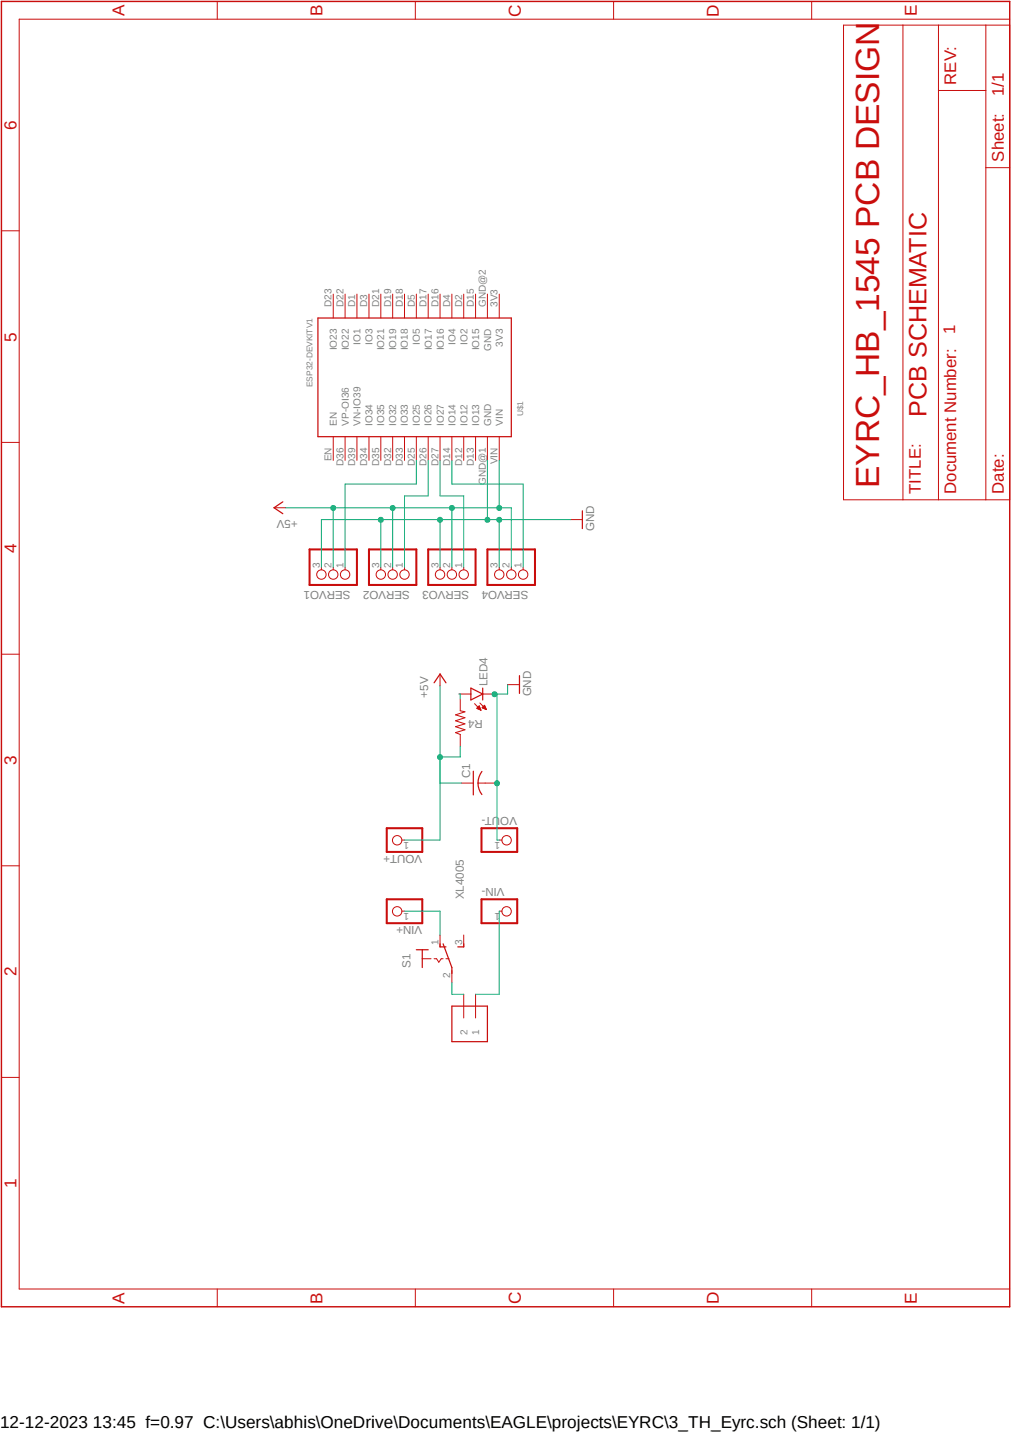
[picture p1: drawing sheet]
<svg xmlns="http://www.w3.org/2000/svg" width="210mm" height="297mm" viewBox="0 0 210 297" stroke-linecap="round" stroke-linejoin="round" font-family="sans-serif">
<path d="M0 0l209.9 271.4M209.9 0l-209.9 271.4" fill="none" stroke="#fff" stroke-width=".21"/>
<g fill="none" stroke="#c90d0c" stroke-width=".25">
<path d="M65.9 65.9h40.1v24.6h-40.1zM58.6 104l-1.8 1.2 1.8 1.3M120.7 105.9v3.7M90 141.5l1.2-1.8 1.3 1.8M97.6 142.6l2.5 1.2-2.5 1.3zM98.1 159.9v4.9M99.9 159.9a4 4 0 0 0 0 4.8M100.1 142.6v2.5M107.7 140v3.7M86.3 196.8h2.5M87.5 196.8v3.7M91.2 195.6v.7h1.3"/>
<path d="M91.9 195.6l1.8 4.9v1.3M96.1 195.6v.7h-1.2M93.7 208.5h7.3v7.4h-7.3z"/>
</g>
<g fill="none" stroke="#c90d0c" stroke-width=".21">
<path d="M45 .3v3.7M86.1 .3v3.7M127.2 .3v3.7M168.3 .3v3.7M174.9 5.2h34.4v98.4h-34.4zM187.2 5.2v98.4M194.6 5.2v98.4M194.6 18.8h9.8M204.4 5.2v98.4M209.3 4h-205.3v263.2h205.3M204.4 34.8h4.9M.3 47.8h3.7"/>
<path d="M69.1 61v4.9M71.5 61v4.9M74 61v4.9M76.5 61v4.9M79 61v4.9M81.4 61v4.9M83.9 61v4.9M86.3 61v4.9M88.8 61v4.9M91.2 61v4.9M93.7 61v4.9M96.1 61v4.9"/>
<path d="M98.6 61v4.9M101 61v4.9M103.5 61v4.9M.3 91.7h3.7M69.1 90.5v4.9M71.5 90.5v4.9M74 90.5v4.9M76.5 90.5v4.9M79 90.5v4.9M81.4 90.5v4.9M83.9 90.5v4.9M86.3 90.5v4.9"/>
<path d="M88.8 90.5v4.9M91.2 90.5v4.9M93.7 90.5v4.9M96.1 90.5v4.9M98.6 90.5v4.9M101 90.5v4.9M103.5 90.5v4.9M56.8 105.2h2.5M66.6 117.6v.5M69.1 117.6v.5M71.5 117.6v.5M79 117.6v.5"/>
<path d="M81.4 117.6v.5M83.9 117.6v.5M91.2 117.6v.5M93.7 117.6v.5M96.1 117.6v.5M103.5 117.6v.5M106 117.6v.5M108.5 117.6v.5M118.3 107.7h2.4M.3 135.6h3.7M91.2 139.7v2.5M95.2 143.8h2.4"/>
<path d="M95.4 144.9v2.4l1 .2-2 .7 2 .6-2 .6 2 .6-2 .6 2 .7-2 .5 1 .4v2.5M98.4 145.8l1.3 1.4M98.8 146.8l.6-.5 .3 .9zM98.9 146.7v.2M99 146.6v.3M99.1 146.6v.3M99.2 146.5v.4M99.3 146.4v.6M99.4 146.3v.7M99.4 146.6v.5M99.5 145.7l1.3 1.4M99.5 146.7v.4"/>
<path d="M99.6 146.9v.3M99.7 147.2h.1M100 146.6v.1M100.1 143.8h2.4M100.1 146.5v.3M100.2 146.4v.4M100.3 146.4v.4M100.4 146.3v.6M100.5 146.2l.3 .9-.9-.4zM100.5 146.2v.7M100.5 146.4v.5M100.6 146.6v.4"/>
<path d="M100.7 146.8v.2M100.8 147h.1M105.2 141.9h2.5M.3 179.5h3.7M83.3 174.1h.6M95.7 162.3h2.4M99.1 162.3h3.9M103.5 174.1h.6M83.3 188.8h.6M87.5 198.7h1.9M90 198.7h.5l.5 .7 .5-.7h.4M91.2 193.8v2.5"/>
<path d="M92.5 198.7h.6M96.1 193.8v2.5M103.5 188.8h.6M93.7 201.2v2.4M96.1 206.1v4.9M98.6 206.1v4.9M.3 223.3h3.7M45 267.2v3.6M86.1 267.2v3.6M127.2 267.2v3.6M168.3 267.2v3.6"/>
<circle cx="66.6" cy="119.1" r=".98"/>
<circle cx="69.1" cy="119.1" r=".98"/>
<circle cx="71.5" cy="119.1" r=".98"/>
<circle cx="78.9" cy="119.1" r=".98"/>
<circle cx="81.4" cy="119.1" r=".98"/>
<circle cx="83.9" cy="119.1" r=".98"/>
<circle cx="91.2" cy="119.1" r=".98"/>
<circle cx="93.7" cy="119.1" r=".98"/>
<circle cx="96.1" cy="119.1" r=".98"/>
<circle cx="103.5" cy="119.1" r=".98"/>
<circle cx="106" cy="119.1" r=".98"/>
<circle cx="108.5" cy="119.1" r=".98"/>
<circle cx="82.3" cy="174.2" r=".98"/>
<circle cx="105" cy="174.2" r=".98"/>
<circle cx="82.3" cy="188.9" r=".98"/>
<circle cx="105" cy="188.9" r=".98"/>
</g>
<path d="M64.2 113.9h9.8v7.3h-9.8zM76.5 113.9h9.8v7.3h-9.8zM88.8 113.9h9.8v7.3h-9.8zM101 113.9h9.9v7.3h-9.9zM80.2 171.7h7.3v4.9h-7.3zM99.8 171.7h7.4v4.9h-7.4zM80.2 186.4h7.3v4.9h-7.3zM99.8 186.4h7.4v4.9h-7.4z" fill="none" stroke="#c90d0c" stroke-width=".42"/>
<path d="M.3 .3h209v270.5h-209z" fill="none" stroke="#c90d0c" stroke-width=".3"/>
<path d="M86.3 95.4v4.9h-14.8v17.3M88.8 95.4v7.4h-4.9v14.8M91.2 95.4v7.4h4.9v14.8M93.7 95.4v4.9h14.8v17.3M103.5 107.7v9.9M118.3 107.7h-51.7v9.9" fill="none" stroke="#0dab76" stroke-width=".21"/>
<circle cx="103.5" cy="107.7" r=".51" fill="#0dab76"/>
<g fill="none" stroke="#0dab76" stroke-width=".21">
<path d="M91.2 107.7v9.9"/>
<circle cx="103.5" cy="107.7" r=".51"/>
</g>
<circle cx="91.2" cy="107.7" r=".51" fill="#0dab76"/>
<g fill="none" stroke="#0dab76" stroke-width=".21">
<path d="M79 107.7v9.9"/>
<circle cx="91.2" cy="107.7" r=".51"/>
</g>
<circle cx="78.9" cy="107.7" r=".51" fill="#0dab76"/>
<g fill="none" stroke="#0dab76" stroke-width=".21">
<path d="M101 95.4v12.3"/>
<circle cx="78.9" cy="107.7" r=".51"/>
</g>
<circle cx="101" cy="107.7" r=".51" fill="#0dab76"/>
<g fill="none" stroke="#0dab76" stroke-width=".21">
<path d="M103 143.8v30.3h.5M105.2 141.9v1.9h-2.7"/>
<circle cx="101" cy="107.7" r=".51"/>
</g>
<circle cx="103" cy="162.3" r=".51" fill="#0dab76"/>
<circle cx="103" cy="162.3" r=".51" fill="none" stroke="#0dab76" stroke-width=".21"/>
<circle cx="102.5" cy="143.9" r=".51" fill="#0dab76"/>
<g fill="none" stroke="#0dab76" stroke-width=".21">
<path d="M91.2 142.2v14.7h4.2v-2.2"/>
<circle cx="102.5" cy="143.9" r=".51"/>
</g>
<circle cx="91.2" cy="156.9" r=".51" fill="#0dab76"/>
<g fill="none" stroke="#0dab76" stroke-width=".21">
<path d="M59.3 105.2h46.7v12.4M93.7 105.2v12.4M91.2 156.9v17.2h-7.3M91.2 162.3h4.5"/>
<circle cx="91.2" cy="156.9" r=".51"/>
</g>
<circle cx="93.7" cy="105.3" r=".51" fill="#0dab76"/>
<g fill="none" stroke="#0dab76" stroke-width=".21">
<path d="M81.4 105.2v12.4"/>
<circle cx="93.7" cy="105.3" r=".51"/>
</g>
<circle cx="81.4" cy="105.3" r=".51" fill="#0dab76"/>
<g fill="none" stroke="#0dab76" stroke-width=".21">
<path d="M69.1 105.2v12.4"/>
<circle cx="81.4" cy="105.3" r=".51"/>
</g>
<circle cx="69.1" cy="105.3" r=".51" fill="#0dab76"/>
<g fill="none" stroke="#0dab76" stroke-width=".21">
<path d="M103.5 95.4v9.8"/>
<circle cx="69.1" cy="105.3" r=".51"/>
</g>
<circle cx="103.5" cy="105.3" r=".51" fill="#0dab76"/>
<g fill="none" stroke="#0dab76" stroke-width=".21">
<path d="M95.2 143.8h.2v1.1M83.9 188.8h7.3v5M103.5 188.8v17.3h-4.9M93.7 203.6v2.5h2.4"/>
<circle cx="103.5" cy="105.3" r=".51"/>
</g>
<text font-size="6.9" fill="#c90d0c" x="182.3" y="101.1" transform="rotate(-90 182.3 101.1)">EYRC_HB_1545 PCB DESIGN</text>
<text font-size="5.2" fill="#c90d0c" x="192.1" y="86.4" transform="rotate(-90 192.1 86.4)">PCB SCHEMATIC</text>
<g font-size="3.6" fill="#c90d0c">
<text x="25.8" y="3.3" transform="rotate(-90 25.8 3.3)">A</text>
<text x="66.8" y="3.3" transform="rotate(-90 66.8 3.3)">B</text>
<text x="108" y="3.4" transform="rotate(-90 108 3.4)">C</text>
<text x="149" y="3.4" transform="rotate(-90 149 3.4)">D</text>
<text x="190.1" y="3.3" transform="rotate(-90 190.1 3.3)">E</text>
<text x="3.4" y="26.9" transform="rotate(-90 3.4 26.9)">6</text>
<text x="3.4" y="70.8" transform="rotate(-90 3.4 70.8)">5</text>
<text x="3.4" y="114.6" transform="rotate(-90 3.4 114.6)">4</text>
<text x="3.4" y="158.5" transform="rotate(-90 3.4 158.5)">3</text>
<text x="3.4" y="202.4" transform="rotate(-90 3.4 202.4)">2</text>
<text x="3.4" y="246.2" transform="rotate(-90 3.4 246.2)">1</text>
<text x="25.8" y="270.2" transform="rotate(-90 25.8 270.2)">A</text>
<text x="66.8" y="270.2" transform="rotate(-90 66.8 270.2)">B</text>
<text x="108" y="270.3" transform="rotate(-90 108 270.3)">C</text>
<text x="149" y="270.3" transform="rotate(-90 149 270.3)">D</text>
<text x="190.1" y="270.2" transform="rotate(-90 190.1 270.2)">E</text>
</g>
<text font-size="3.6" x="0" y="296">12-12-2023 13:45 f=0.97 C:\Users\abhis\OneDrive\Documents\EAGLE\projects\EYRC\3_TH_Eyrc.sch (Sheet: 1/1)</text>
<g font-size="3.5" fill="#c90d0c">
<text x="198.2" y="17.5" transform="rotate(-90 198.2 17.5)">REV:</text>
<text x="208.1" y="20" transform="rotate(-90 208.1 20)">1/1</text>
<text x="208.1" y="33.5" transform="rotate(-90 208.1 33.5)">Sheet:</text>
<text x="198" y="69.2" transform="rotate(-90 198 69.2)">1</text>
<text x="190.9" y="102.4" transform="rotate(-90 190.9 102.4)">TITLE:</text>
<text x="198.2" y="102.4" transform="rotate(-90 198.2 102.4)">Document Number:</text>
<text x="208.1" y="102.4" transform="rotate(-90 208.1 102.4)">Date:</text>
</g>
<g font-size="2.4" fill="#808080">
<text x="61.7" y="107.7" transform="rotate(-180 61.7 107.7)">+5V</text>
<text x="123.2" y="110.1" transform="rotate(-90 123.2 110.1)">GND</text>
<text x="72.7" y="122.6" transform="rotate(-180 72.7 122.6)">SERVO1</text>
<text x="85" y="122.6" transform="rotate(-180 85 122.6)">SERVO2</text>
<text x="97.3" y="122.6" transform="rotate(-180 97.3 122.6)">SERVO3</text>
<text x="109.6" y="122.6" transform="rotate(-180 109.6 122.6)">SERVO4</text>
<text x="101.1" y="142.3" transform="rotate(-90 101.1 142.3)">LED4</text>
<text x="88.8" y="144.6" transform="rotate(-90 88.8 144.6)">+5V</text>
<text x="100.1" y="149.3" transform="rotate(-180 100.1 149.3)">R4</text>
<text x="110.2" y="144.4" transform="rotate(-90 110.2 144.4)">GND</text>
<text x="97.5" y="161.3" transform="rotate(-90 97.5 161.3)">C1</text>
<text x="107.2" y="169.3" transform="rotate(-180 107.2 169.3)">VOUT-</text>
<text x="87.5" y="177.2" transform="rotate(-180 87.5 177.2)">VOUT+</text>
<text x="104.6" y="184.1" transform="rotate(-180 104.6 184.1)">VIN-</text>
<text x="87.5" y="191.9" transform="rotate(-180 87.5 191.9)">VIN+</text>
<text x="96.1" y="186.4" transform="rotate(-90 96.1 186.4)">XL4005</text>
<text x="85.1" y="200.5" transform="rotate(-90 85.1 200.5)">S1</text>
</g>
<g font-size="2.1" fill="#808080">
<text x="68.7" y="63.6" transform="rotate(-90 68.7 63.6)">D23</text>
<text x="71.2" y="63.6" transform="rotate(-90 71.2 63.6)">D22</text>
<text x="73.7" y="63.6" transform="rotate(-90 73.7 63.6)">D1</text>
<text x="76.1" y="63.6" transform="rotate(-90 76.1 63.6)">D3</text>
<text x="78.6" y="63.6" transform="rotate(-90 78.6 63.6)">D21</text>
<text x="81.1" y="63.6" transform="rotate(-90 81.1 63.6)">D19</text>
<text x="83.5" y="63.6" transform="rotate(-90 83.5 63.6)">D18</text>
<text x="86" y="63.6" transform="rotate(-90 86 63.6)">D5</text>
<text x="88.4" y="63.6" transform="rotate(-90 88.4 63.6)">D17</text>
<text x="90.9" y="63.6" transform="rotate(-90 90.9 63.6)">D16</text>
<text x="93.3" y="63.6" transform="rotate(-90 93.3 63.6)">D4</text>
<text x="95.8" y="63.6" transform="rotate(-90 95.8 63.6)">D2</text>
<text x="98.3" y="63.6" transform="rotate(-90 98.3 63.6)">D15</text>
<text x="100.7" y="63.6" transform="rotate(-90 100.7 63.6)">GND@2</text>
<text x="103.2" y="63.6" transform="rotate(-90 103.2 63.6)">3V3</text>
<text x="74.8" y="71.5" transform="rotate(-90 74.8 71.5)">IO1</text>
<text x="77.2" y="71.5" transform="rotate(-90 77.2 71.5)">IO3</text>
<text x="87" y="71.5" transform="rotate(-90 87 71.5)">IO5</text>
<text x="94.4" y="71.5" transform="rotate(-90 94.4 71.5)">IO4</text>
<text x="96.9" y="71.5" transform="rotate(-90 96.9 71.5)">IO2</text>
<text x="104.3" y="71.8" transform="rotate(-90 104.3 71.8)">3V3</text>
<text x="69.9" y="72.6" transform="rotate(-90 69.9 72.6)">IO23</text>
<text x="72.3" y="72.6" transform="rotate(-90 72.3 72.6)">IO22</text>
<text x="79.7" y="72.6" transform="rotate(-90 79.7 72.6)">IO21</text>
<text x="82.1" y="72.6" transform="rotate(-90 82.1 72.6)">IO19</text>
<text x="84.6" y="72.6" transform="rotate(-90 84.6 72.6)">IO18</text>
<text x="89.5" y="72.6" transform="rotate(-90 89.5 72.6)">IO17</text>
<text x="92" y="72.6" transform="rotate(-90 92 72.6)">IO16</text>
<text x="99.4" y="72.6" transform="rotate(-90 99.4 72.6)">IO15</text>
<text x="101.8" y="72.7" transform="rotate(-90 101.8 72.7)">GND</text>
<text x="69.9" y="88.2" transform="rotate(-90 69.9 88.2)">EN</text>
<text x="72.3" y="88.2" transform="rotate(-90 72.3 88.2)">VP-OI36</text>
<text x="74.8" y="88.2" transform="rotate(-90 74.8 88.2)">VN-IO39</text>
<text x="77.2" y="88.2" transform="rotate(-90 77.2 88.2)">IO34</text>
<text x="79.7" y="88.2" transform="rotate(-90 79.7 88.2)">IO35</text>
<text x="82.1" y="88.2" transform="rotate(-90 82.1 88.2)">IO32</text>
<text x="84.6" y="88.2" transform="rotate(-90 84.6 88.2)">IO33</text>
<text x="87" y="88.2" transform="rotate(-90 87 88.2)">IO25</text>
<text x="89.5" y="88.2" transform="rotate(-90 89.5 88.2)">IO26</text>
<text x="92" y="88.2" transform="rotate(-90 92 88.2)">IO27</text>
<text x="94.4" y="88.2" transform="rotate(-90 94.4 88.2)">IO14</text>
<text x="96.9" y="88.2" transform="rotate(-90 96.9 88.2)">IO12</text>
<text x="99.4" y="88.2" transform="rotate(-90 99.4 88.2)">IO13</text>
<text x="101.8" y="88.2" transform="rotate(-90 101.8 88.2)">GND</text>
<text x="104.3" y="88.2" transform="rotate(-90 104.3 88.2)">VIN</text>
<text x="68.7" y="95.6" transform="rotate(-90 68.7 95.6)">EN</text>
<text x="71.2" y="96.5" transform="rotate(-90 71.2 96.5)">D36</text>
<text x="73.7" y="96.5" transform="rotate(-90 73.7 96.5)">D39</text>
<text x="76.1" y="96.5" transform="rotate(-90 76.1 96.5)">D34</text>
<text x="78.6" y="96.5" transform="rotate(-90 78.6 96.5)">D35</text>
<text x="81.1" y="96.5" transform="rotate(-90 81.1 96.5)">D32</text>
<text x="83.5" y="96.5" transform="rotate(-90 83.5 96.5)">D33</text>
<text x="86" y="96.5" transform="rotate(-90 86 96.5)">D25</text>
<text x="88.4" y="96.5" transform="rotate(-90 88.4 96.5)">D26</text>
<text x="90.9" y="96.5" transform="rotate(-90 90.9 96.5)">D27</text>
<text x="93.3" y="96.5" transform="rotate(-90 93.3 96.5)">D14</text>
<text x="95.8" y="96.5" transform="rotate(-90 95.8 96.5)">D12</text>
<text x="98.3" y="96.5" transform="rotate(-90 98.3 96.5)">D13</text>
<text x="100.7" y="100.6" transform="rotate(-90 100.7 100.6)">GND@1</text>
<text x="103.2" y="96.2" transform="rotate(-90 103.2 96.2)">VIN</text>
<text x="66.3" y="117.7" transform="rotate(-90 66.3 117.7)">3</text>
<text x="68.7" y="117.7" transform="rotate(-90 68.7 117.7)">2</text>
<text x="71.2" y="117.7" transform="rotate(-90 71.2 117.7)">1</text>
<text x="78.6" y="117.7" transform="rotate(-90 78.6 117.7)">3</text>
<text x="81.1" y="117.7" transform="rotate(-90 81.1 117.7)">2</text>
<text x="83.5" y="117.7" transform="rotate(-90 83.5 117.7)">1</text>
<text x="90.9" y="117.7" transform="rotate(-90 90.9 117.7)">3</text>
<text x="93.3" y="117.7" transform="rotate(-90 93.3 117.7)">2</text>
<text x="95.8" y="117.7" transform="rotate(-90 95.8 117.7)">1</text>
<text x="103.2" y="117.7" transform="rotate(-90 103.2 117.7)">3</text>
<text x="105.6" y="117.7" transform="rotate(-90 105.6 117.7)">2</text>
<text x="108.1" y="117.7" transform="rotate(-90 108.1 117.7)">1</text>
<text x="84.8" y="174.5" transform="rotate(-180 84.8 174.5)">1</text>
<text x="103.7" y="174.5" transform="rotate(-180 103.7 174.5)">1</text>
<text x="84.8" y="189.2" transform="rotate(-180 84.8 189.2)">1</text>
<text x="103.7" y="189.2" transform="rotate(-180 103.7 189.2)">1</text>
<text x="90.9" y="195.9" transform="rotate(-90 90.9 195.9)">1</text>
<text x="95.8" y="195.9" transform="rotate(-90 95.8 195.9)">3</text>
<text x="93.3" y="202.7" transform="rotate(-90 93.3 202.7)">2</text>
<text x="96.9" y="214.4" transform="rotate(-90 96.9 214.4)">2</text>
<text x="99.4" y="214.4" transform="rotate(-90 99.4 214.4)">1</text>
</g>
<g font-size="1.7" fill="#808080">
<text x="64.8" y="80.2" transform="rotate(-90 64.8 80.2)">ESP32-DEVKITV1</text>
<text x="108.5" y="86.3" transform="rotate(-90 108.5 86.3)">U$1</text>
</g>
</svg>
